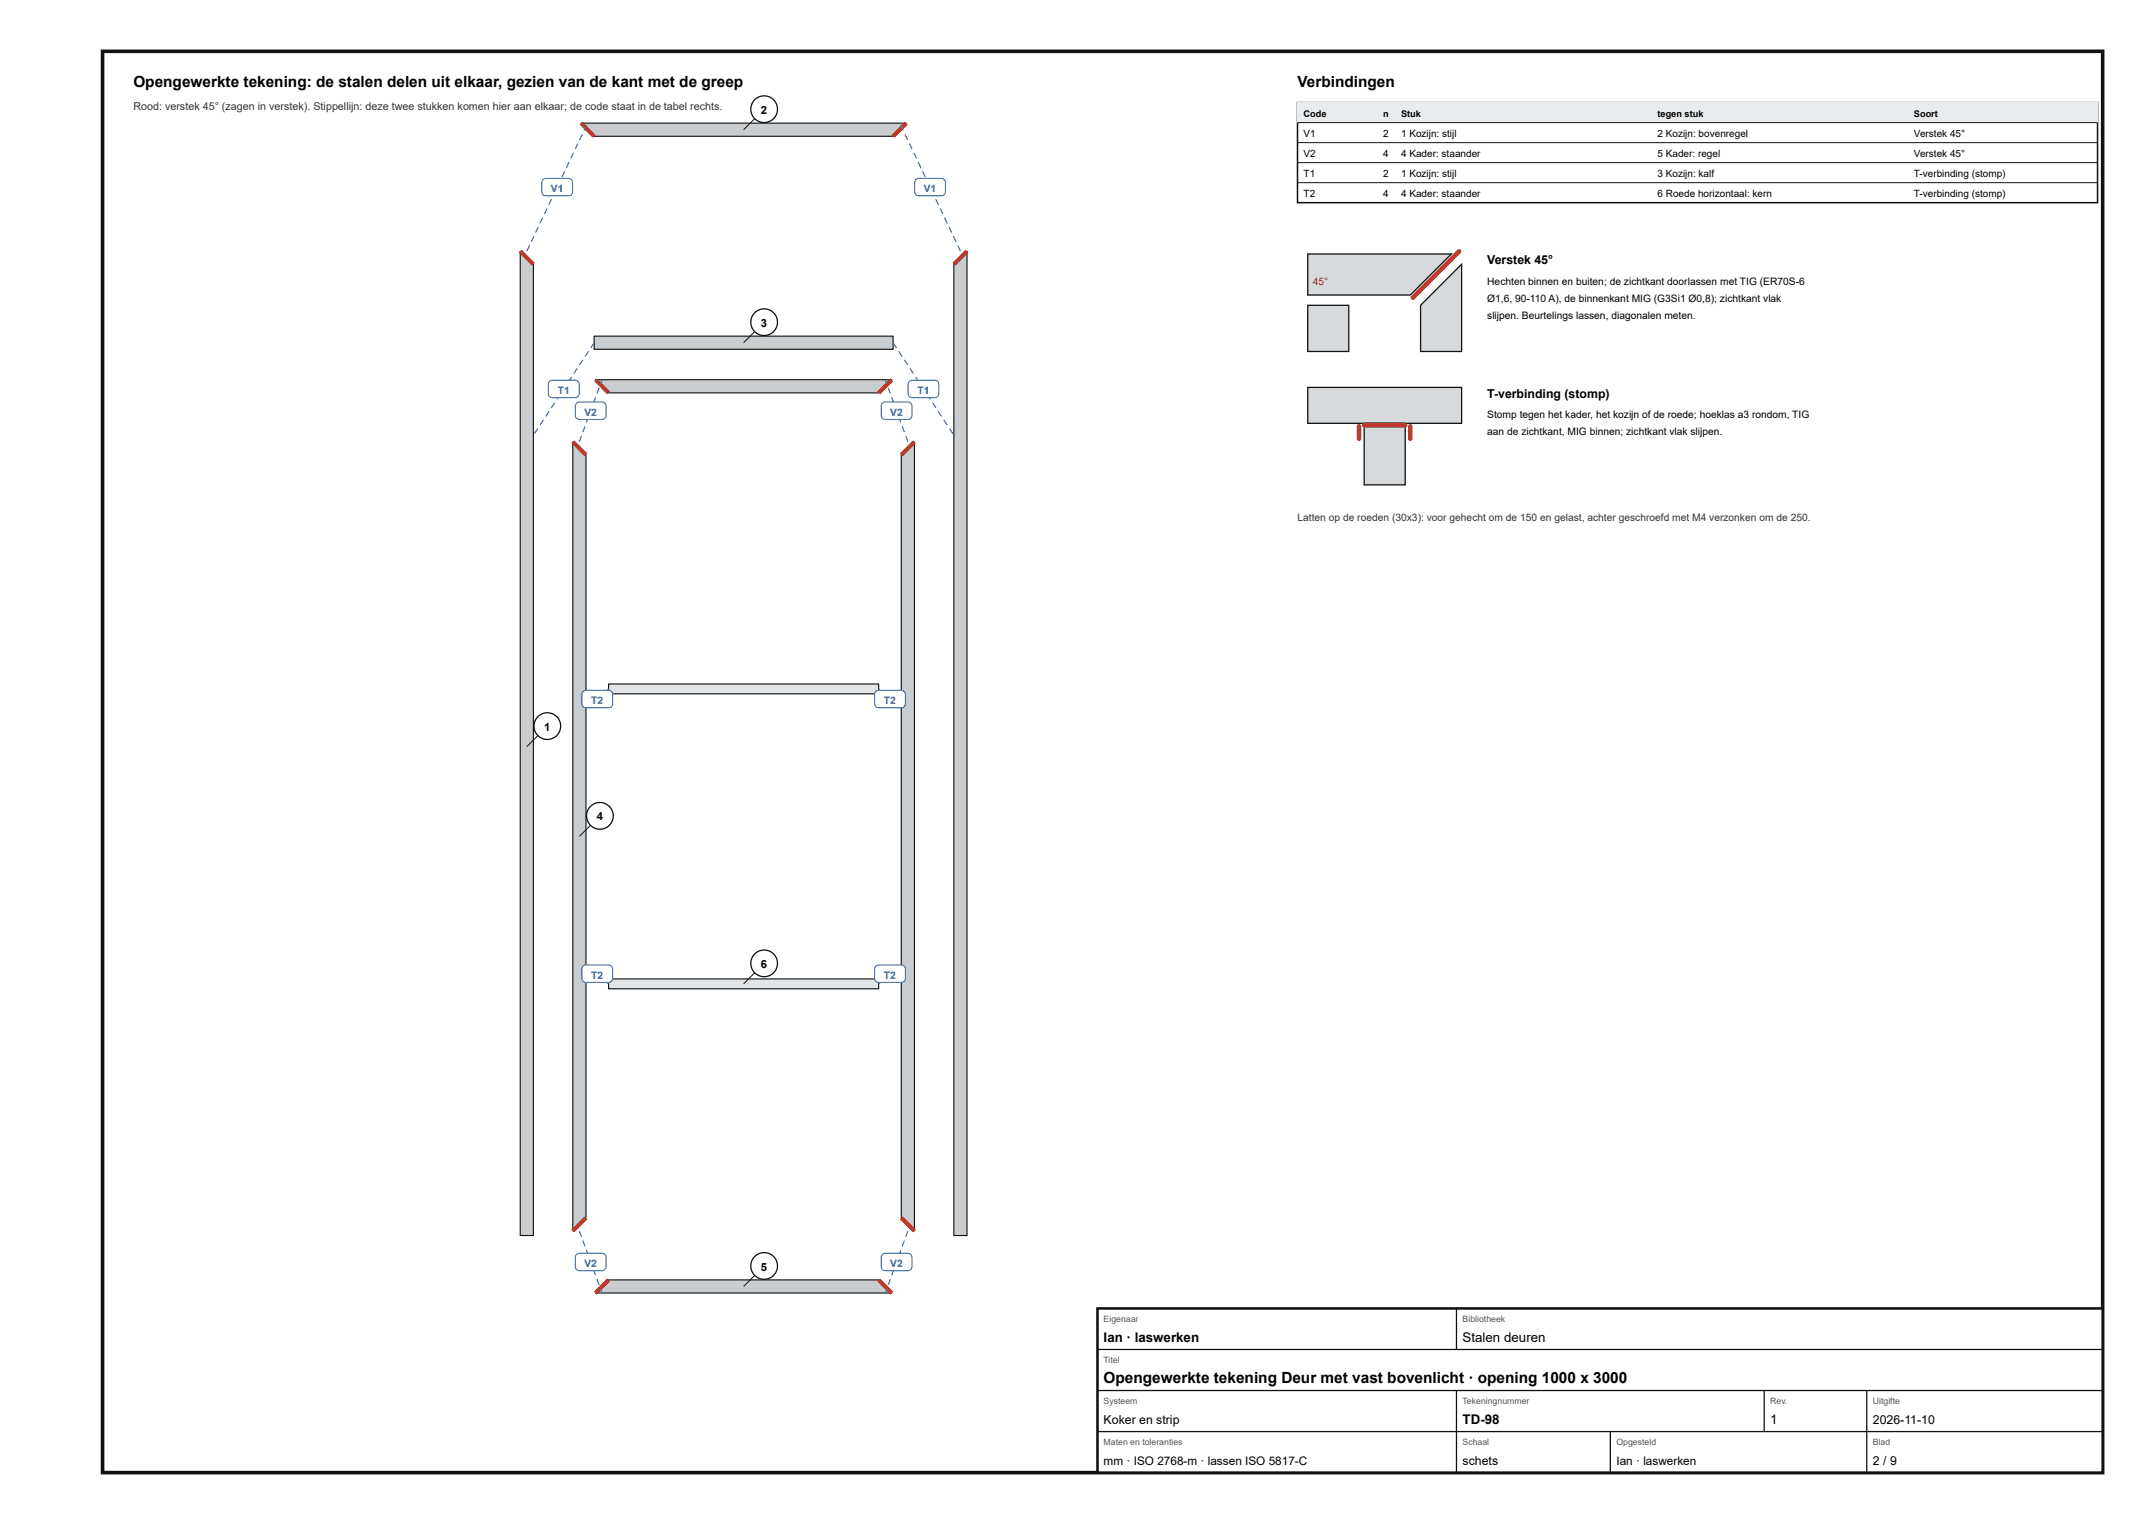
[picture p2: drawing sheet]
<svg xmlns="http://www.w3.org/2000/svg" width="420mm" height="297mm" viewBox="0 0 420 297" stroke-linecap="round" stroke-linejoin="round" font-family="sans-serif">
<path d="M20 10h390v277h-390z" fill="none" stroke="#111" stroke-width=".7" stroke-linecap="butt"/>
<path d="M101.4 48.9l2.6 2.6v189.3h-2.6z" fill="#c9cdd0"/>
<path d="M101.4 48.9l2.6 2.6v189.3h-2.6z" fill="none" stroke="#111" stroke-width=".22"/>
<path d="M101.4 48.9l2.6 2.6" fill="none" stroke="#c0392b" stroke-width=".8" stroke-linecap="butt"/>
<path d="M188.6 48.9v191.9h-2.6v-189.3z" fill="#c9cdd0"/>
<path d="M188.6 48.9v191.9h-2.6v-189.3z" fill="none" stroke="#111" stroke-width=".22"/>
<path d="M188.6 48.9l-2.6 2.6" fill="none" stroke="#c0392b" stroke-width=".8" stroke-linecap="butt"/>
<path d="M113.3 24h63.4l-2.6 2.6h-58.3z" fill="#c9cdd0"/>
<path d="M113.3 24h63.4l-2.6 2.6h-58.3z" fill="none" stroke="#111" stroke-width=".22"/>
<path d="M113.3 24l2.5 2.6M176.7 24l-2.6 2.6" fill="none" stroke="#c0392b" stroke-width=".8" stroke-linecap="butt"/>
<path d="M115.8 65.5h58.3v2.6h-58.3z" fill="#c9cdd0"/>
<path d="M115.8 65.5h58.3v2.6h-58.3z" fill="none" stroke="#111" stroke-width=".22"/>
<path d="M111.7 86.1l2.6 2.6v148.6l-2.6 2.6z" fill="#c9cdd0"/>
<path d="M111.7 86.1l2.6 2.6v148.6l-2.6 2.6z" fill="none" stroke="#111" stroke-width=".22"/>
<path d="M111.7 86.1l2.6 2.6M114.3 237.3l-2.6 2.6" fill="none" stroke="#c0392b" stroke-width=".8" stroke-linecap="butt"/>
<path d="M175.7 88.7l2.6-2.6v153.8l-2.6-2.6z" fill="#c9cdd0"/>
<path d="M175.7 88.7l2.6-2.6v153.8l-2.6-2.6z" fill="none" stroke="#111" stroke-width=".22"/>
<path d="M178.3 86.1l-2.6 2.6M175.7 237.3l2.6 2.6" fill="none" stroke="#c0392b" stroke-width=".8" stroke-linecap="butt"/>
<path d="M118.7 249.4h52.6l2.6 2.6h-57.8z" fill="#c9cdd0"/>
<path d="M118.7 249.4h52.6l2.6 2.6h-57.8z" fill="none" stroke="#111" stroke-width=".22"/>
<path d="M118.7 249.4l-2.6 2.6M171.3 249.4l2.6 2.6" fill="none" stroke="#c0392b" stroke-width=".8" stroke-linecap="butt"/>
<path d="M116.1 74h57.8l-2.6 2.6h-52.6z" fill="#c9cdd0"/>
<path d="M116.1 74h57.8l-2.6 2.6h-52.6z" fill="none" stroke="#111" stroke-width=".22"/>
<path d="M116.1 74l2.6 2.6M173.9 74l-2.6 2.6" fill="none" stroke="#c0392b" stroke-width=".8" stroke-linecap="butt"/>
<path d="M118.7 190.8h52.6v1.9h-52.6z" fill="#e2e5e7"/>
<path d="M118.7 190.8h52.6v1.9h-52.6z" fill="none" stroke="#111" stroke-width=".22"/>
<path d="M118.7 133.3h52.6v1.9h-52.6z" fill="#e2e5e7"/>
<path d="M118.7 133.3h52.6v1.9h-52.6z" fill="none" stroke="#111" stroke-width=".22"/>
<path d="M103.1 47.8l.2 .1-.5 1.1-.2-.1zM104 46l.2 .1-.5 1.1-.2-.1zM104.9 44.2l.2 .1-.6 1.1-.2-.1zM105.7 42.4l.2 .1-.5 1.1-.2-.1zM106.6 40.6l.2 .1-.5 1.1-.2-.1zM107.4 38.8l.2 .1-.5 1.1-.2-.1zM108.3 37l.2 .1-.5 1h-.2zM109.1 35.2l.2 .1-.5 1-.2-.1zM110 33.4l.2 .1-.5 1-.2-.1zM110.9 31.6h.2l-.6 1.1-.2-.1zM111.7 29.7l.2 .1-.5 1.1-.2-.1zM112.6 27.9l.2 .1-.5 1.1-.2-.1zM113.4 26.1l.2 .1-.5 1.1-.2-.1zM114.3 24.3l.2 .1-.5 1.1-.2-.1z" fill="#1f5fa8"/>
<path d="M105.9 35l.5-.2h4.4a.8 .8 0 0 1 .8 .8v1.8a.8 .8 0 0 1-.8 .8h-4.4a.8 .8 0 0 1-.8-.8l.1-2z" fill="#fff"/>
<path d="M105.9 35l.5-.2h4.4a.8 .8 0 0 1 .8 .8v1.8a.8 .8 0 0 1-.8 .8h-4.4a.8 .8 0 0 1-.8-.8l.1-2z" fill="none" stroke="#1f5fa8" stroke-width=".2"/>
<path d="M186.7 47.9l.2-.1 .5 1.1-.2 .1zM185.8 46.1l.2-.1 .5 1.1-.2 .1zM184.9 44.3l.2-.1 .6 1.1-.2 .1zM184.1 42.5l.2-.1 .5 1.1-.2 .1zM183.2 40.7l.2-.1 .5 1.1-.2 .1zM182.4 38.9l.2-.1 .5 1.1-.2 .1zM181.5 37.1l.2-.1 .5 1.1h-.2zM180.7 35.3l.2-.1 .5 1-.2 .1zM179.8 33.5l.2-.1 .5 1-.2 .1zM178.9 31.6h.2l.6 1-.2 .1zM178.1 29.8l.2-.1 .5 1.1-.2 .1zM177.2 28l.2-.1 .5 1.1-.2 .1zM176.4 26.2l.2-.1 .5 1.1-.2 .1zM175.5 24.4l.2-.1 .5 1.1-.2 .1z" fill="#1f5fa8"/>
<path d="M178.6 35l.5-.2h4.4a.8 .8 0 0 1 .8 .8v1.8a.8 .8 0 0 1-.8 .8h-4.4a.8 .8 0 0 1-.8-.8l.1-2z" fill="#fff"/>
<path d="M178.6 35l.5-.2h4.4a.8 .8 0 0 1 .8 .8v1.8a.8 .8 0 0 1-.8 .8h-4.4a.8 .8 0 0 1-.8-.8l.1-2z" fill="none" stroke="#1f5fa8" stroke-width=".2"/>
<path d="M115.8 66.7l.1 .2-.6 1-.2-.2zM114.7 68.4l.1 .1-.6 1-.2-.1zM113.6 70.1l.1 .1-.6 1-.2-.1zM112.5 71.7l.1 .2-.6 1-.2-.2zM111.4 73.4l.1 .1-.6 1-.2-.1zM110.3 75.1l.1 .1-.6 1-.2-.1zM109.2 76.8l.2 .1-.7 1-.2-.1zM108.1 78.4l.2 .2-.7 1-.2-.2zM107 80.1l.2 .1-.7 1-.2-.1zM105.9 81.8l.2 .1-.7 1-.2-.1zM104.8 83.4l.2 .2-.7 1-.2-.2z" fill="#1f5fa8"/>
<path d="M107.2 74.3l.5-.2h4.4a.8 .8 0 0 1 .8 .8v1.8a.8 .8 0 0 1-.8 .8h-4.4a.8 .8 0 0 1-.8-.8v-2z" fill="#fff"/>
<path d="M107.2 74.3l.5-.2h4.4a.8 .8 0 0 1 .8 .8v1.8a.8 .8 0 0 1-.8 .8h-4.4a.8 .8 0 0 1-.8-.8v-2z" fill="none" stroke="#1f5fa8" stroke-width=".2"/>
<path d="M174.1 66.9l.1-.2 .7 1-.2 .2zM175.2 68.5l.1-.1 .7 1-.2 .1zM176.3 70.2l.1-.1 .7 1-.2 .1zM177.4 71.9l.1-.2 .7 1-.2 .2zM178.4 73.5l.2-.1 .7 1-.2 .1zM179.5 75.2l.2-.1 .7 1-.2 .1zM180.6 76.9l.2-.1 .7 1-.2 .1zM181.7 78.6l.2-.2 .7 1-.2 .2zM182.8 80.2l.2-.1 .7 1-.2 .1zM183.9 81.9l.2-.1 .7 1-.2 .1zM185 83.6l.2-.2 .7 1-.2 .2z" fill="#1f5fa8"/>
<path d="M177.3 74.3l.6-.2h4.4a.8 .8 0 0 1 .8 .8v1.8a.8 .8 0 0 1-.8 .8h-4.4a.8 .8 0 0 1-.8-.8v-2z" fill="#fff"/>
<path d="M177.3 74.3l.6-.2h4.4a.8 .8 0 0 1 .8 .8v1.8a.8 .8 0 0 1-.8 .8h-4.4a.8 .8 0 0 1-.8-.8v-2z" fill="none" stroke="#1f5fa8" stroke-width=".2"/>
<path d="M112.9 239.9h.2l.4 1.1-.2 .1zM113.6 241.8l.2-.1 .4 1.2h-.2zM114.2 243.7l.2-.1 .5 1.1-.2 .1zM114.9 245.6l.2-.1 .4 1.1-.2 .1zM115.6 247.5l.2-.1 .4 1.1-.2 .1zM116.3 249.3h.2l.4 1.1-.2 .1zM117 251.2l.2-.1 .3 .9h-.2z" fill="#1f5fa8"/>
<path d="M112.4 244.5l.6-.3h4.4a.8 .8 0 0 1 .8 .8v1.8a.8 .8 0 0 1-.8 .8h-4.4a.8 .8 0 0 1-.8-.8v-1.9z" fill="#fff"/>
<path d="M112.4 244.5l.6-.3h4.4a.8 .8 0 0 1 .8 .8v1.8a.8 .8 0 0 1-.8 .8h-4.4a.8 .8 0 0 1-.8-.8v-1.9z" fill="none" stroke="#1f5fa8" stroke-width=".2"/>
<path d="M113.3 84.9l.2 .1-.4 1.1h-.2zM114 83.1h.2l-.4 1.2-.2-.1zM114.7 81.2l.2 .1-.5 1.1-.2-.1zM115.3 79.3l.2 .1-.4 1.1-.2-.1zM116 77.4l.2 .1-.4 1.1-.2-.1zM116.7 75.5l.2 .1-.4 1.1h-.2zM117.3 74h.2l-.3 .9-.2-.1z" fill="#1f5fa8"/>
<path d="M112.4 78.6l.6-.3h4.4a.8 .8 0 0 1 .8 .8v1.8a.8 .8 0 0 1-.8 .8h-4.4a.8 .8 0 0 1-.8-.8v-1.9z" fill="#fff"/>
<path d="M112.4 78.6l.6-.3h4.4a.8 .8 0 0 1 .8 .8v1.8a.8 .8 0 0 1-.8 .8h-4.4a.8 .8 0 0 1-.8-.8v-1.9z" fill="none" stroke="#1f5fa8" stroke-width=".2"/>
<path d="M176.9 239.9h.2l-.4 1.2-.2-.1zM176.2 241.7l.2 .1-.4 1.1h-.2zM175.6 243.6l.2 .1-.5 1.1-.2-.1zM174.9 245.5l.2 .1-.4 1.1-.2-.1zM174.2 247.4l.2 .1-.4 1.1-.2-.1zM173.5 249.3h.2l-.4 1.2-.2-.1zM172.8 251.1l.2 .1-.3 .8h-.2z" fill="#1f5fa8"/>
<path d="M172.1 244.5l.5-.3h4.4a.8 .8 0 0 1 .8 .8v1.8a.8 .8 0 0 1-.8 .8h-4.4a.8 .8 0 0 1-.8-.8v-1.9z" fill="#fff"/>
<path d="M172.1 244.5l.5-.3h4.4a.8 .8 0 0 1 .8 .8v1.8a.8 .8 0 0 1-.8 .8h-4.4a.8 .8 0 0 1-.8-.8v-1.9z" fill="none" stroke="#1f5fa8" stroke-width=".2"/>
<path d="M176.5 85l.2-.1 .4 1.2h-.2zM175.8 83.1h.2l.4 1.1-.2 .1zM175.1 81.3l.2-.1 .5 1.1-.2 .1zM174.5 79.4l.2-.1 .4 1.1-.2 .1zM173.8 77.5l.2-.1 .4 1.1-.2 .1zM173.1 75.6l.2-.1 .4 1.2h-.2zM172.5 74h.2l.3 .8-.2 .1z" fill="#1f5fa8"/>
<path d="M172.1 78.6l.5-.3h4.4a.8 .8 0 0 1 .8 .8v1.8a.8 .8 0 0 1-.8 .8h-4.4a.8 .8 0 0 1-.8-.8v-1.9z" fill="#fff"/>
<path d="M172.1 78.6l.5-.3h4.4a.8 .8 0 0 1 .8 .8v1.8a.8 .8 0 0 1-.8 .8h-4.4a.8 .8 0 0 1-.8-.8v-1.9z" fill="none" stroke="#1f5fa8" stroke-width=".2"/>
<path d="M117.9 190.9l.8 .8-.1 .1-.9-.8zM116.4 189.5l.9 .8-.2 .2-.9-.8zM114.9 188.2l.9 .8-.2 .2-.9-.8z" fill="#1f5fa8"/>
<path d="M113.7 188.3l.6-.2h4.4a.8 .8 0 0 1 .8 .8v1.8a.8 .8 0 0 1-.8 .8h-4.4a.8 .8 0 0 1-.8-.8v-2z" fill="#fff"/>
<path d="M113.7 188.3l.6-.2h4.4a.8 .8 0 0 1 .8 .8v1.8a.8 .8 0 0 1-.8 .8h-4.4a.8 .8 0 0 1-.8-.8v-2z" fill="none" stroke="#1f5fa8" stroke-width=".2"/>
<path d="M171.3 191.7l.8-.8 .2 .1-.9 .8zM172.7 190.3l.9-.8 .2 .2-.9 .8zM174.2 189l.9-.8 .2 .2-.9 .8z" fill="#1f5fa8"/>
<path d="M170.8 188.3l.5-.2h4.4a.8 .8 0 0 1 .8 .8v1.8a.8 .8 0 0 1-.8 .8h-4.4a.8 .8 0 0 1-.8-.8l.1-2z" fill="#fff"/>
<path d="M170.8 188.3l.5-.2h4.4a.8 .8 0 0 1 .8 .8v1.8a.8 .8 0 0 1-.8 .8h-4.4a.8 .8 0 0 1-.8-.8l.1-2z" fill="none" stroke="#1f5fa8" stroke-width=".2"/>
<path d="M117.7 135l.9-.8 .1 .1-.9 .8zM116.2 136.3l.9-.8 .2 .2-.9 .8zM114.7 137.7l.9-.8 .2 .1-.9 .8z" fill="#1f5fa8"/>
<path d="M113.7 134.8l.6-.3h4.4a.8 .8 0 0 1 .8 .8v1.8a.8 .8 0 0 1-.8 .8h-4.4a.8 .8 0 0 1-.8-.8v-1.9z" fill="#fff"/>
<path d="M113.7 134.8l.6-.3h4.4a.8 .8 0 0 1 .8 .8v1.8a.8 .8 0 0 1-.8 .8h-4.4a.8 .8 0 0 1-.8-.8v-1.9z" fill="none" stroke="#1f5fa8" stroke-width=".2"/>
<path d="M171.4 134.2l.9 .8-.2 .1-.8-.8zM172.9 135.5l.9 .8-.2 .2-.9-.8zM174.4 136.9l.9 .8-.2 .1-.9-.8z" fill="#1f5fa8"/>
<path d="M170.8 134.8l.5-.3h4.4a.8 .8 0 0 1 .8 .8v1.8a.8 .8 0 0 1-.8 .8h-4.4a.8 .8 0 0 1-.8-.8l.1-1.9z" fill="#fff"/>
<path d="M170.8 134.8l.5-.3h4.4a.8 .8 0 0 1 .8 .8v1.8a.8 .8 0 0 1-.8 .8h-4.4a.8 .8 0 0 1-.8-.8l.1-1.9z" fill="none" stroke="#1f5fa8" stroke-width=".2"/>
<path d="M104.9 143.3l-2.2 2.2" fill="none" stroke="#111" stroke-width=".19"/>
<circle cx="106.7" cy="141.5" r="2.6" fill="#fff"/>
<circle cx="106.7" cy="141.5" r="2.6" fill="none" stroke="#111" stroke-width=".25"/>
<path d="M147.2 23.1l-2.2 2.2" fill="none" stroke="#111" stroke-width=".19"/>
<circle cx="149" cy="21.3" r="2.6" fill="#fff"/>
<circle cx="149" cy="21.3" r="2.6" fill="none" stroke="#111" stroke-width=".25"/>
<path d="M147.2 64.6l-2.2 2.2" fill="none" stroke="#111" stroke-width=".19"/>
<circle cx="149" cy="62.8" r="2.6" fill="#fff"/>
<circle cx="149" cy="62.8" r="2.6" fill="none" stroke="#111" stroke-width=".25"/>
<path d="M115.2 160.8l-2.2 2.2" fill="none" stroke="#111" stroke-width=".19"/>
<circle cx="117" cy="159" r="2.6" fill="#fff"/>
<circle cx="117" cy="159" r="2.6" fill="none" stroke="#111" stroke-width=".25"/>
<path d="M147.2 248.5l-2.2 2.2" fill="none" stroke="#111" stroke-width=".19"/>
<circle cx="149" cy="246.7" r="2.6" fill="#fff"/>
<circle cx="149" cy="246.7" r="2.6" fill="none" stroke="#111" stroke-width=".25"/>
<path d="M147.2 189.5l-2.2 2.2" fill="none" stroke="#111" stroke-width=".19"/>
<circle cx="149" cy="187.7" r="2.6" fill="#fff"/>
<circle cx="149" cy="187.7" r="2.6" fill="none" stroke="#111" stroke-width=".25"/>
<path d="M253 20h156v19.5h-156z" fill="none" stroke="#111" stroke-width=".3"/>
<path d="M253 20h156v3.9h-156z" fill="#e9ecee"/>
<path d="M253 23.9h156M253 27.8h156M253 31.7h156M253 35.6h156" fill="none" stroke="#111" stroke-width=".19"/>
<path d="M255 49.5h28l-8 8h-20z" fill="#d7dadc"/>
<path d="M255 49.5h28l-8 8h-20z" fill="none" stroke="#111" stroke-width=".25"/>
<path d="M255 59.5h8v9h-8z" fill="#d7dadc"/>
<path d="M255 59.5h8v9h-8z" fill="none" stroke="#111" stroke-width=".25"/>
<path d="M285 51.5v17h-8v-9z" fill="#d7dadc"/>
<path d="M285 51.5v17h-8v-9z" fill="none" stroke="#111" stroke-width=".25"/>
<path d="M284.5 49l-9 9" fill="none" stroke="#c0392b" stroke-width=".9"/>
<path d="M255 75.5h30v7h-30z" fill="#d7dadc"/>
<path d="M255 75.5h30v7h-30z" fill="none" stroke="#111" stroke-width=".25"/>
<path d="M266 82.5h8v12h-8z" fill="#d7dadc"/>
<path d="M266 82.5h8v12h-8z" fill="none" stroke="#111" stroke-width=".25"/>
<path d="M265 83.1v2.4M266 82.9h8M275 83.1v2.4" fill="none" stroke="#c0392b" stroke-width=".9"/>
<path d="M214 255h196v32h-196z" fill="#fff"/>
<path d="M214 255h196v32h-196z" fill="none" stroke="#111" stroke-width=".5"/>
<path d="M284 255v8M214 263h196M214 271h196M214 279h196M284 271v16M314 279v8M344 271v8M364 271v16" fill="none" stroke="#111" stroke-width=".25"/>
<g font-size="3">
<text x="26" y="17">Opengewerkte tekening: de stalen delen uit elkaar, gezien van de kant met de greep</text>
<text x="253" y="17">Verbindingen</text>
<text x="215.2" y="269.6">Opengewerkte tekening Deur met vast bovenlicht · opening 1000 x 3000</text>
</g>
<g font-size="2.6">
<text x="215.2" y="261.6">Ian · laswerken</text>
<text x="285.2" y="261.6">Stalen deuren</text>
<text x="285.2" y="277.6">TD-98</text>
<text x="345.2" y="277.6">1</text>
</g>
<g font-size="2.4">
<text x="290" y="51.5">Verstek 45°</text>
<text x="290" y="77.5">T-verbinding (stomp)</text>
<text x="215.2" y="277.6">Koker en strip</text>
<text x="365.2" y="277.6">2026-11-10</text>
<text x="285.2" y="285.6">schets</text>
<text x="365.2" y="285.6">2 / 9</text>
</g>
<g font-size="2.3">
<text x="215.2" y="285.6">mm · ISO 2768-m · lassen ISO 5817-C</text>
<text x="315.2" y="285.6">Ian · laswerken</text>
</g>
<g font-size="2.2">
<text x="148.4" y="22.2">2</text>
<text x="148.4" y="63.7">3</text>
<text x="106.1" y="142.4">1</text>
<text x="116.4" y="159.9">4</text>
<text x="148.4" y="188.6">6</text>
<text x="148.4" y="247.6">5</text>
</g>
<text font-size="2.1" fill="#333" x="26" y="21.5">Rood: verstek 45° (zagen in verstek). Stippellijn: deze twee stukken komen hier aan elkaar; de code staat in de tabel rechts.</text>
<g font-size="2" fill="#1f5fa8">
<text x="107.4" y="37.5">V1</text>
<text x="180.1" y="37.5">V1</text>
<text x="108.8" y="76.8">T1</text>
<text x="178.9" y="76.8">T1</text>
<text x="114" y="81">V2</text>
<text x="173.6" y="81">V2</text>
<text x="115.3" y="137.2">T2</text>
<text x="172.4" y="137.2">T2</text>
<text x="115.3" y="190.8">T2</text>
<text x="172.4" y="190.8">T2</text>
<text x="114" y="246.9">V2</text>
<text x="173.6" y="246.9">V2</text>
</g>
<text font-size="2" fill="#c0392b" x="256" y="55.5">45°</text>
<g font-size="2">
<text x="290" y="55.5">Hechten binnen en buiten; de zichtkant doorlassen met TIG (ER70S-6</text>
<text x="290" y="58.8">Ø1,6, 90-110 A), de binnenkant MIG (G3Si1 Ø0,8); zichtkant vlak</text>
<text x="290" y="62.1">slijpen. Beurtelings lassen, diagonalen meten.</text>
<text x="290" y="81.5">Stomp tegen het kader, het kozijn of de roede; hoeklas a3 rondom, TIG</text>
<text x="290" y="84.8">aan de zichtkant, MIG binnen; zichtkant vlak slijpen.</text>
</g>
<text font-size="2" fill="#333" x="253" y="101.5">Latten op de roeden (30x3): voor gehecht om de 150 en gelast, achter geschroefd met M4 verzonken om de 250.</text>
<g font-size="1.9">
<text x="254.2" y="26.6">V1</text>
<text x="269.7" y="26.6">2</text>
<text x="273.2" y="26.6">1 Kozijn: stijl</text>
<text x="323.2" y="26.6">2 Kozijn: bovenregel</text>
<text x="373.2" y="26.6">Verstek 45°</text>
<text x="254.2" y="30.5">V2</text>
<text x="254.2" y="34.4">T1</text>
<text x="269.7" y="30.5">4</text>
<text x="269.7" y="34.4">2</text>
<text x="273.2" y="30.5">4 Kader: staander</text>
<text x="273.2" y="34.4">1 Kozijn: stijl</text>
<text x="323.2" y="30.5">5 Kader: regel</text>
<text x="323.2" y="34.4">3 Kozijn: kalf</text>
<text x="373.2" y="30.5">Verstek 45°</text>
<text x="373.2" y="34.4">T-verbinding (stomp)</text>
<text x="254.2" y="38.3">T2</text>
<text x="269.7" y="38.3">4</text>
<text x="273.2" y="38.3">4 Kader: staander</text>
<text x="323.2" y="38.3">6 Roede horizontaal: kern</text>
<text x="373.2" y="38.3">T-verbinding (stomp)</text>
</g>
<g font-size="1.8">
<text x="254.2" y="22.7">Code</text>
<text x="269.7" y="22.7">n</text>
<text x="273.2" y="22.7">Stuk</text>
<text x="323.2" y="22.7">tegen stuk</text>
<text x="373.2" y="22.7">Soort</text>
</g>
<g font-size="1.7" fill="#555">
<text x="215.2" y="257.6">Eigenaar</text>
<text x="285.2" y="257.6">Bibliotheek</text>
<text x="215.2" y="265.6">Titel</text>
<text x="215.2" y="273.6">Systeem</text>
<text x="285.2" y="273.6">Tekeningnummer</text>
<text x="345.2" y="273.6">Rev.</text>
<text x="365.2" y="273.6">Uitgifte</text>
<text x="215.2" y="281.6">Maten en toleranties</text>
<text x="285.2" y="281.6">Schaal</text>
<text x="315.2" y="281.6">Opgesteld</text>
<text x="365.2" y="281.6">Blad</text>
</g>
</svg>
